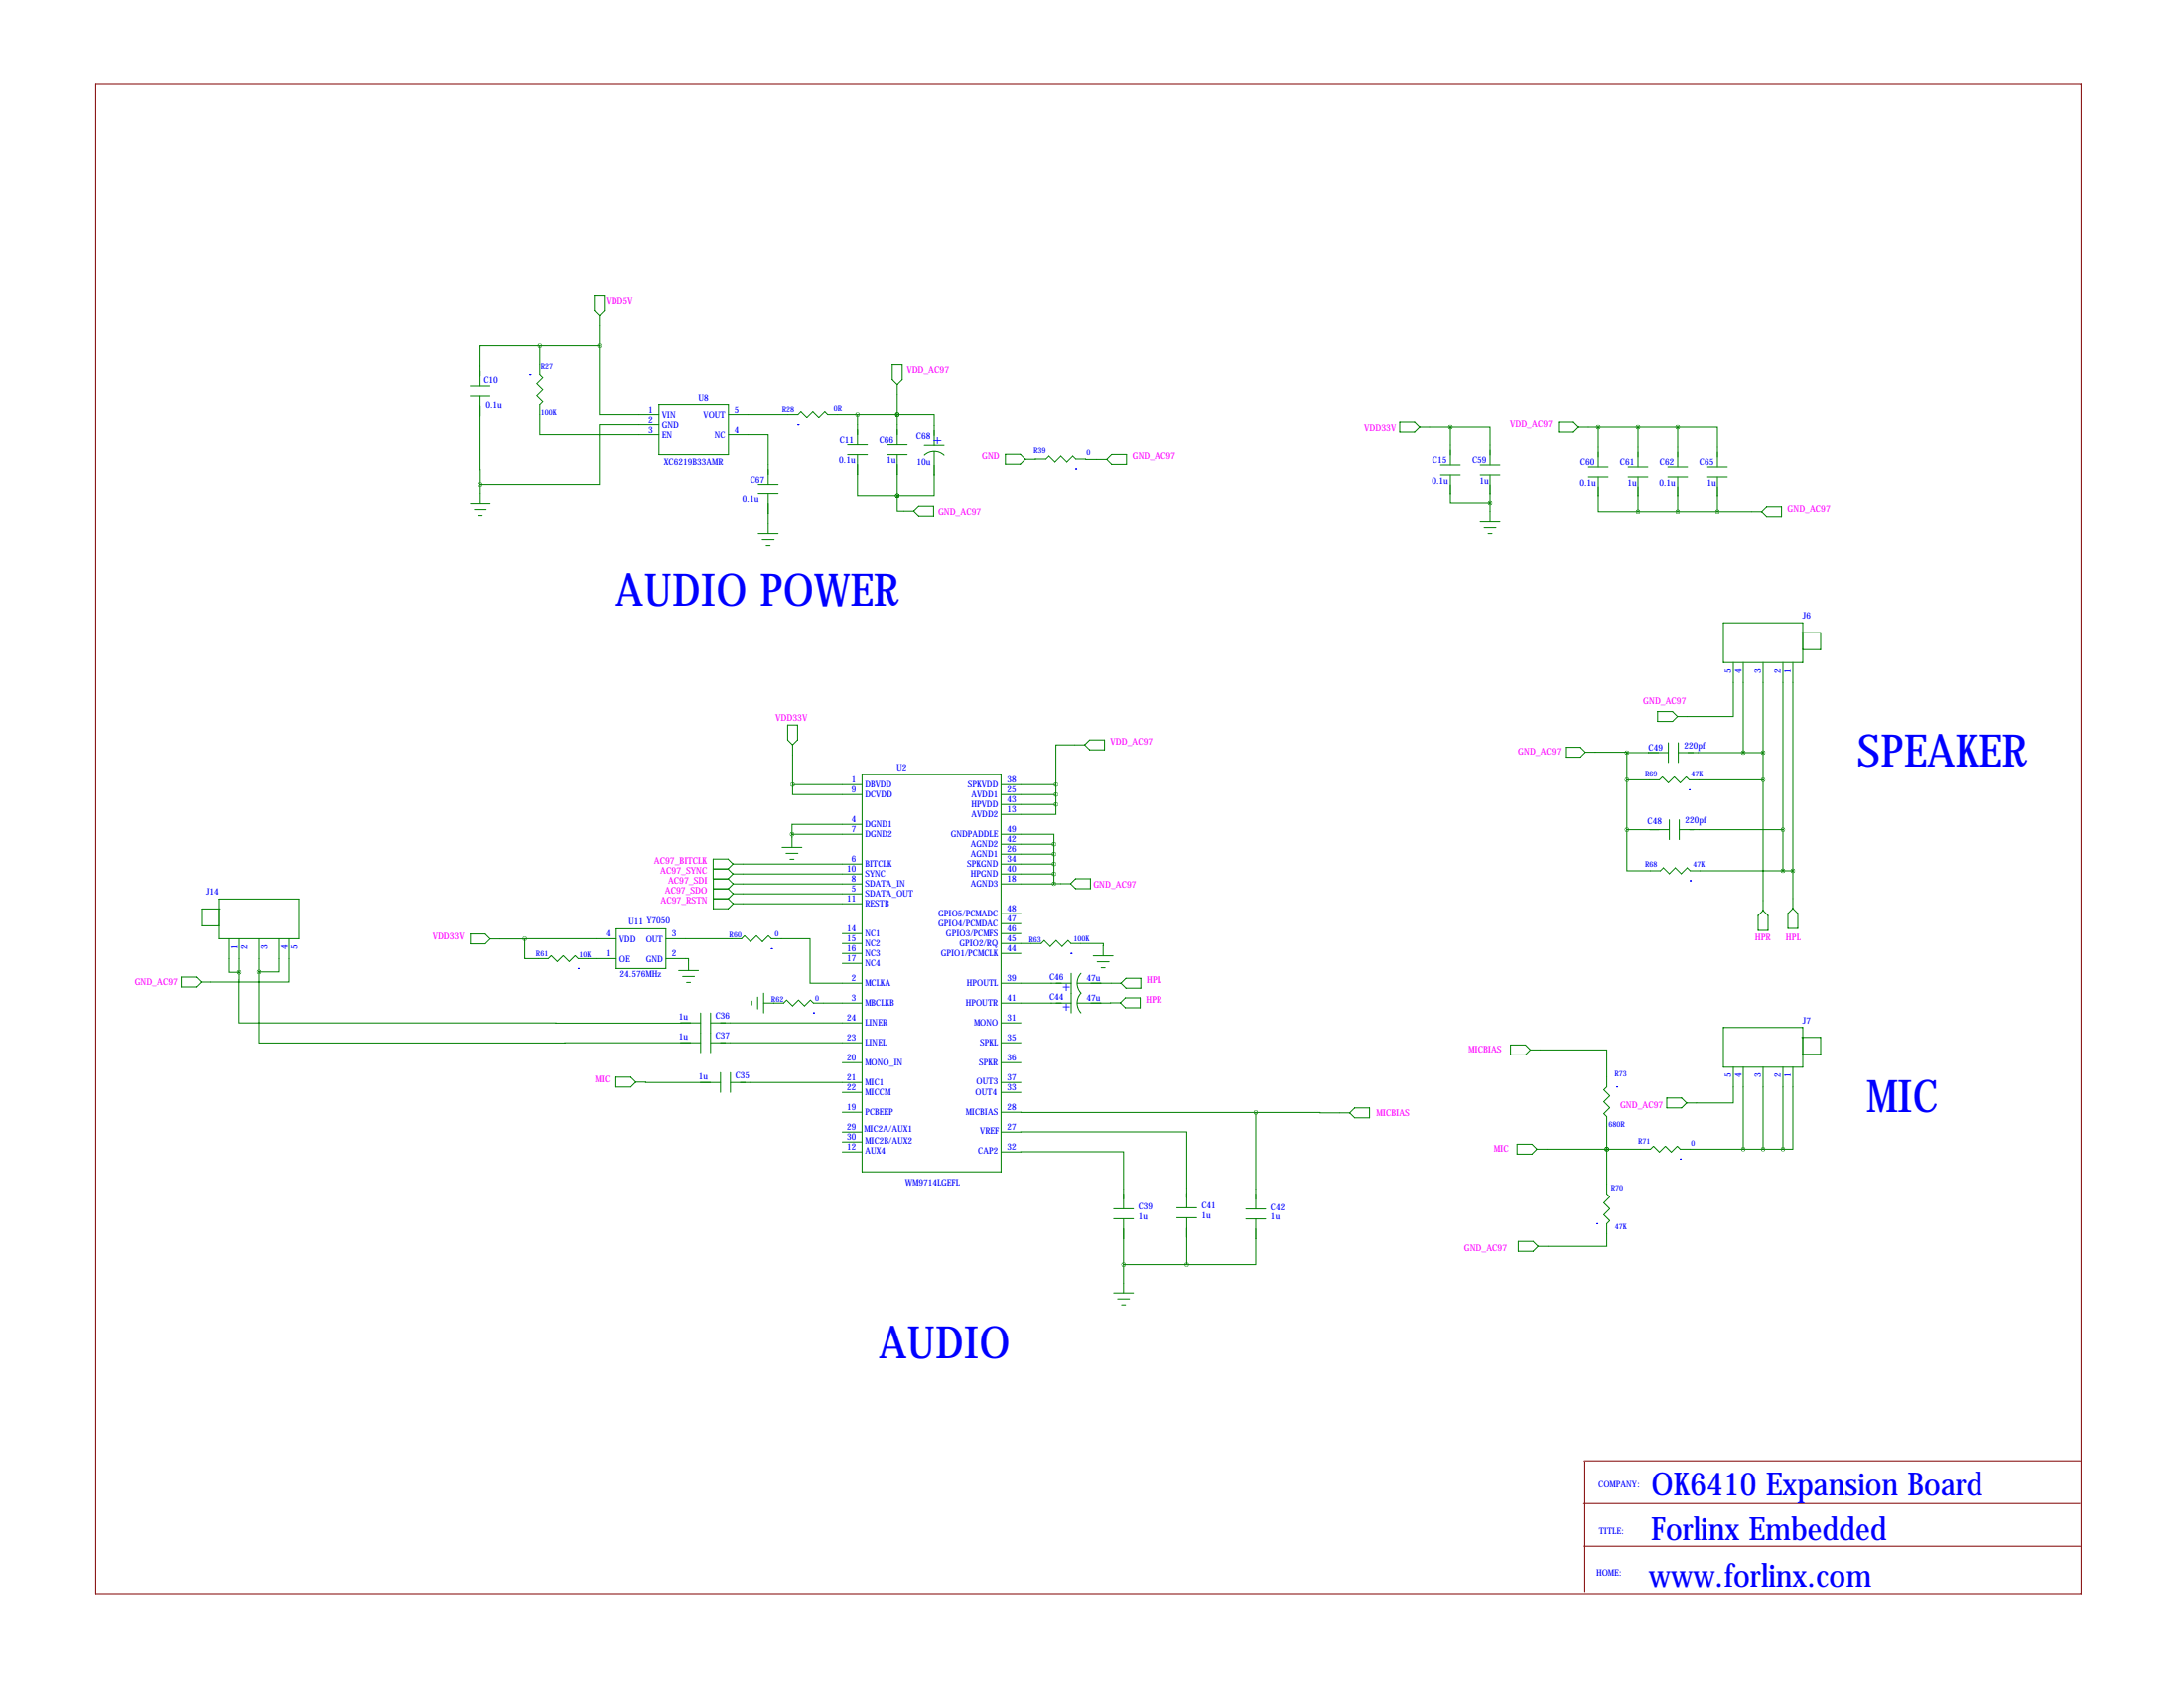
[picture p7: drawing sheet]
<svg xmlns="http://www.w3.org/2000/svg" width="559mm" height="432mm" viewBox="0 0 559 432" stroke-linecap="round" stroke-linejoin="round" font-family="sans-serif">
<path d="M24.5 21.6h508v386.1h-508zM405.3 373.7h127M405.5 373.9v33.3M405.2 384.6h127M405.3 395.5h127" fill="none" stroke="#800000" stroke-width=".25"/>
<g fill="none" stroke="#008000" stroke-width=".25">
<path d="M152.1 75.6h2.5v3.8l-1.2 1.3-1.3-1.3zM120.3 98.8h5.1M138.1 88.3h-15.3v10.5M138.1 88.3v7.6l.8 .8-1.5 1.5 1.5 1.5-1.5 1.5 1.5 1.6-.8 .7v7.7h30.5M138.1 88.3h15.3M153.4 88.3v17.8h15.2M153.4 80.7v7.6M228.3 93.4h2.5v3.8l-1.2 1.3-1.3-1.3zM229.6 98.5v15.2M120.3 101.3h5.1M122.8 101.3l.1 22.6M168.6 108.6h-15.2v15.3h-30.5"/>
<path d="M168.6 103.5h17.8v12.7h-17.8zM186.4 111.2h10.1v12.7M186.4 106.1h17.8l.7-.8 1.6 1.5 1.5-1.5 1.5 1.5 1.5-1.5 .8 .8h17.8M216.9 116.2h5M216.9 113.7h5M219.4 116.2v10.7h10.2M219.4 106.1v7.6M227 116.2h5.1M227 113.7h5.1M229.6 106.1h.1M229.6 106.1h9.4v7.7M229.6 116.2v10.7"/>
<path d="M236.5 113.8h5.1M236.5 116.4a3.7 3.7 0 0 1 5.1 0M239 115.4v11.5h-9.4M257.3 116.1h3.8l1.2 1.3-1.2 1.3h-3.8zM262.3 117.4l5.3-.1 .8-.7 1.5 1.5 1.5-1.5 1.5 1.5 1.6-1.5 .7 .7 8 .1M283.2 117.4l1.2-1.2h3.8v2.5h-3.8zM358.1 107.9h3.8l1.3 1.3-1.3 1.3h-3.8zM363.2 109.2h7.9M368.6 118.9h5M371.1 109.2h10.2v9.7M371.1 109.2v9.7M378.7 118.9h5.1"/>
<path d="M398.8 107.9h3.8l1.3 1.3-1.3 1.3h-3.8zM403.9 109.2h25.4M406.4 119.4h5.1M408.9 109.2v10.2M416.6 119.4h5M419.1 109.2v10.2M426.7 119.4h5.1M429.3 109.2h10.1v10.2M429.3 109.2v10.2M436.9 119.4h5.1M120.3 128.9h5.1M121.4 130.5h3"/>
<path d="M122.4 132h1M122.9 123.9v5M194 123.9h5.1M194 126.4h5.1M194 136.6h5.1M195 138.1h3.1M196 139.6h1.1M196.5 126.4v10.2M229.6 126.9h.1M229.6 126.9v4h4.2M233.8 130.9l1.3-1.3h3.8v2.5h-3.8zM368.6 121.4h5"/>
<path d="M371.1 121.4v7.4h10.2M378.7 121.4h5.1M378.7 133.5h5.1M379.7 135h3.1M380.7 136.6h1.1M381.3 121.4v12.1M406.4 121.9h5.1M408.9 121.9v9.1h10.2M416.6 121.9h5M419.1 121.9v9.1M419.1 131h31.6M426.7 121.9h5.1"/>
<path d="M429.3 121.9v9.1M436.9 121.9h5.1M439.4 121.9v9.1M452 129.7h3.8v2.6h-3.8l-1.3-1.3zM440.9 159.3h20.4v10.2h-20.4zM443.5 169.5v13.8h-14.3M446 169.5v23M451.1 169.5v63.4M456.2 169.5v53.3M458.7 169.5v62.9M461 161.8h4.8v4.4h-4.5M201.5 185.5h2.6v3.8l-1.3 1.3-1.3-1.3z"/>
<path d="M202.8 190.6v10.1M220.6 198.2h35.5v101.6h-35.5zM277.5 190.6h-7.3v10.1M278.8 189.3h3.8v2.5h-3.8l-1.3-1.2zM400.6 191.2h3.8l1.2 1.2-1.2 1.3h-3.8zM405.6 192.4l10.7 .1M416.3 199.5h8.3l.7-.8 1.6 1.6 1.5-1.6 1.5 1.6 1.5-1.6 .8 .8h18.9M416.3 192.5h10.6M416.3 192.5v19.7M424.1 182h3.8l1.3 1.3-1.3 1.3h-3.8zM426.9 190v5.1M429.4 192.5h21.7"/>
<path d="M429.4 190v5.1M200.1 216.8h5.1M201.1 218.3h3.1M202.1 219.8h1M202.6 213.4h18M202.6 213.4v3.4M202.8 200.7v2.6h17.8M202.8 200.7h17.8M220.6 210.9h-18v2.5M256.1 213.4h13.5v2.6M256.1 200.7h14.1M256.1 203.3h14.1"/>
<path d="M256.1 205.8h14.1M256.1 216h13.5M256.1 218.5h13.5M269.6 216v10.1M270.2 205.8v2.5h-14.1M270.2 200.7v5.1M416.3 212.2v10.6h8.5l.8-.8 1.5 1.5 1.6-1.5 1.5 1.5 1.5-1.5 .8 .8h26.2M416.3 212.2h10.8M427.1 209.7v5.1M429.7 212.2h26.5M429.7 209.7v5.1M56.1 230h20.4v10.1h-20.4z"/>
<path d="M56.4 232.5h-4.8v4.3h4.5M120.3 238.9h3.9l1.2 1.3-1.2 1.3h-3.9zM157.7 237.6h12.7v10.2h-12.7zM182.5 222.3h3.8M182.5 224.8h3.8M182.5 227.4h3.8M182.5 229.9h3.8M186.3 222.3l1.3 1.3M186.3 224.8l1.3 1.3M186.3 227.4l1.3 1.3M186.3 229.9l1.3 1.3M187.6 221h33"/>
<path d="M187.6 223.6h33M187.6 221l-1.3 1.3M187.6 221l-1.3-1.2h-3.8v12.7h3.8l1.3-1.3M187.6 223.6l-1.3 1.2M187.6 226.1h33M187.6 228.7h33M187.6 231.2h33M187.6 226.1l-1.3 1.3M187.6 228.7l-1.3 1.2M215.5 238.8h5.1M256.1 221h13.5M256.1 223.6h13.5"/>
<path d="M256.1 238.8h5.1M256.1 233.7h5.1M256.1 236.3h5.1M269.6 226.1h-13.5M269.6 226.1h4.3M275.2 224.8h3.8v2.5h-3.8l-1.3-1.2zM451.1 232.9l1.3 1.3v3.8h-2.6v-3.8zM458.7 232.4l1.3 1.3v3.8h-2.5v-3.8zM46.4 249.9h3.8l1.3 1.3-1.3 1.3h-3.8zM58.7 240.1v8.6h2.5M61.2 248.7v13h118.1M61.2 240.1v8.6"/>
<path d="M66.3 248.6v18.2h113M66.3 240.1v8.5M71.4 240.1v8.5h-5.1M73.9 240.1v11.1h-22.4M134.3 240.1v5.1h6l.8-.8 1.5 1.6 1.5-1.6 1.5 1.6 1.6-1.6 .7 .8h9.8M134.3 240.1l-8.9 .1M134.3 240.1h23.4M170.4 245.2h5.8v3.1M170.4 240.1h19.3l.8-.7 1.5 1.5 1.5-1.5 1.6 1.5 1.5-1.5 .8 .7h9.9v11.4h13.3M173.6 248.3h5.1M174.7 249.8h3M175.7 251.3h1"/>
<path d="M179.3 259.1v10.2M181.8 259.1v10.2M192.3 256.1v1M193.9 255.1v3M195.4 256.6h5.1l.8-.8 1.5 1.6 1.5-1.6 1.5 1.6 1.6-1.6 .7 .8h12.5M195.4 254.1v5M215.5 241.4h5.1M215.5 243.9h5.1M215.5 246.4h5.1M256.1 241.4h10.3l.8-.8 1.5 1.5 1.5-1.5 1.5 1.5 1.6-1.5 .7 .8h8.3l-.1 3.1M256.1 243.9h5.1M256.1 251.5h18"/>
<path d="M256.1 256.6h18M274.1 249v10.1M275.6 251.5h11.2M276.6 249a3.7 3.7 0 0 0 0 5 3.7 3.7 0 0 0 0 5.1M279.7 244.5h5.1M280.7 246h3.1M281.7 247.5h1.1M286.7 256.5l-11.1 .1M286.7 256.5l1.2-1.2h3.8v2.5h-3.8zM286.8 251.5l1.3-1.3h3.8v2.6h-3.8zM157.6 275.5h3.8l1.3 1.3-1.3 1.3h-3.8zM162.7 276.8l21.7 .1"/>
<path d="M181.8 261.7h38.8M181.8 266.8h38.8M184.4 274.4v5.1M186.9 276.9h33.7M186.9 274.4v5.1M215.5 271.8h5.1M215.5 279.5h5.1M256.1 261.7h5.1M256.1 266.8h5.1M256.1 271.8h5.1M256.1 276.9h5.1M256.1 279.5h5.1"/>
<path d="M386.5 267.3h3.8l1.3 1.3-1.3 1.2h-3.8zM391.6 268.6h19.5v9.4l-.7 .8 1.5 1.5-1.5 1.5 1.5 1.6-1.5 1.5 .7 .7v19.8l.8 .8-1.5 1.5 1.5 1.5-1.5 1.5 1.5 1.6-.8 .7v5.8h-17.6M440.9 262.8h20.4v10.2h-20.4zM443.5 273v9.1h-12M446 273v21M451.1 273v21M456.2 273v21M458.7 273v21h-2.5M461 265.4h4.8v4.3h-4.5M215.5 284.5h5.1M215.5 289.6h5.1M215.5 292.2h5.1"/>
<path d="M215.5 294.7h5.1M256.1 294.7l31.4-.1v14.6M256.1 289.6h47.5v19.4M256.1 284.5l65.2 .1M321.3 284.6l24 .1M321.3 284.6v24.7M345.3 284.7l1.3-1.3h3.8v2.6h-3.8zM388.2 292.7h3.8l1.2 1.3-1.2 1.2h-3.8zM393.2 294h29.1l.8-.8 1.5 1.5 1.5-1.5 1.5 1.5 1.6-1.5 .7 .8h26.3M411.1 294h.1M426.5 280.9h3.8l1.2 1.2-1.2 1.3h-3.8zM284.9 309.2h5.1"/>
<path d="M284.9 311.8h5.1M287.5 311.8v19M301.1 309h5.1M301.1 311.5h5.1M303.6 311.5v12M318.8 309.3h5M318.8 311.8h5M321.3 311.8v11.7h-17.7M388.5 317.6h3.8l1.2 1.2-1.2 1.3h-3.8zM284.9 330.8h5.1M286 332.3h3M287 333.8h1"/>
<path d="M287.5 323.5h16.1"/>
</g>
<path d="M135.6 95.9h.1M204.2 108.6h.1M275.2 119.9h.1M432.2 202h.1M432.5 225.3h.1M147.9 247.8h.1M197.4 242.7h.1M208.1 259.1h.1M274 243.9h.1M413.7 278h.1M429.9 296.5h.1M408.6 313h.1" fill="none" stroke="#00f" stroke-width=".25"/>
<path d="M202.6 213.4a.05 .05 0 0 0 .1 0 .05 .05 0 0 0-.1 0zM134.2 240.1a.05 .05 0 0 0 .1 0 .05 .05 0 0 0-.1 0zM287.4 323.5a.05 .05 0 0 0 .1 0 .05 .05 0 0 0-.1 0zM303.6 323.5a.05 .05 0 0 0 .1 0 .05 .05 0 0 0-.1 0zM270.1 200.7a.05 .05 0 0 0 .1 0 .05 .05 0 0 0-.1 0zM270.1 203.3a.05 .05 0 0 0 .1 0 .05 .05 0 0 0-.1 0zM270.1 205.8a.05 .05 0 0 0 .1 0 .05 .05 0 0 0-.1 0zM269.6 216a.05 .05 0 0 0 .1 0 .05 .05 0 0 0-.1 0zM269.6 218.5a.05 .05 0 0 0 .1 0 .05 .05 0 0 0-.1 0zM269.6 221a.05 .05 0 0 0 .1 0 .05 .05 0 0 0-.1 0zM269.6 223.6a.05 .05 0 0 0 .1 0 .05 .05 0 0 0-.1 0zM269.6 226.1a.05 .05 0 0 0 .1 0 .05 .05 0 0 0-.1 0zM456.1 222.8a.05 .05 0 0 0 .1 0 .05 .05 0 0 0-.1 0zM416.2 192.5a.05 .05 0 0 0 .1 0 .05 .05 0 0 0-.1 0zM458.7 222.8a.05 .05 0 0 0 .1 0 .05 .05 0 0 0-.1 0zM416.2 199.5a.05 .05 0 0 0 .1 0 .05 .05 0 0 0-.1 0zM456.1 212.2a.05 .05 0 0 0 .1 0 .05 .05 0 0 0-.1 0zM416.2 212.2a.05 .05 0 0 0 .1 0 .05 .05 0 0 0-.1 0zM446 192.5a.05 .05 0 0 0 .1 0 .05 .05 0 0 0-.1 0zM446 294a.05 .05 0 0 0 .1 0 .05 .05 0 0 0-.1 0zM456.1 294a.05 .05 0 0 0 .1 0 .05 .05 0 0 0-.1 0zM411.1 294a.05 .05 0 0 0 .1 0 .05 .05 0 0 0-.1 0zM411.1 294a.05 .05 0 0 0 .1 0 .05 .05 0 0 0-.1 0zM122.8 123.9a.05 .05 0 0 0 .1 0 .05 .05 0 0 0-.1 0zM138.1 88.3a.05 .05 0 0 0 .1 0 .05 .05 0 0 0-.1 0zM153.3 88.3a.05 .05 0 0 0 .1 0 .05 .05 0 0 0-.1 0zM229.5 106.1a.05 .05 0 0 0 .1 0 .05 .05 0 0 0-.1 0zM229.5 106.1a.05 .05 0 0 0 .1 0 .05 .05 0 0 0-.1 0zM381.2 128.8a.05 .05 0 0 0 .1 0 .05 .05 0 0 0-.1 0zM61.2 248.7a.05 .05 0 0 0 .1 0 .05 .05 0 0 0-.1 0zM229.5 126.9a.05 .05 0 0 0 .1 0 .05 .05 0 0 0-.1 0zM229.5 126.9a.05 .05 0 0 0 .1 0 .05 .05 0 0 0-.1 0zM408.9 109.2a.05 .05 0 0 0 .1 0 .05 .05 0 0 0-.1 0zM429.2 109.2a.05 .05 0 0 0 .1 0 .05 .05 0 0 0-.1 0zM439.4 131a.05 .05 0 0 0 .1 0 .05 .05 0 0 0-.1 0zM429.2 131a.05 .05 0 0 0 .1 0 .05 .05 0 0 0-.1 0z" fill="#008000" stroke="#008000" stroke-width="1"/>
<g font-size="11.5" fill="#00f">
<text x="157.5" y="154.9">AUDIO POWER</text>
<text x="475.2" y="196.1">SPEAKER</text>
<text x="477.5" y="284.5">MIC</text>
<text x="224.8" y="347.5">AUDIO</text>
</g>
<g font-size="8.2" fill="#00f">
<text x="422.6" y="382.6">OK6410 Expansion Board</text>
<text x="422.5" y="394">Forlinx Embedded</text>
<text x="421.8" y="405.9">www.forlinx.com</text>
</g>
<g font-size="3.6" fill="#00f">
<text x="238.6" y="113.6">+</text>
<text x="273.8" y="253.8" transform="rotate(-90 273.8 253.8)">+</text>
<text x="273.8" y="258.9" transform="rotate(-90 273.8 258.9)">+</text>
</g>
<g font-size="2.4" fill="#f0f">
<text x="155" y="77.8">VDD5V</text>
<text x="232" y="95.6">VDD_AC97</text>
<text x="349.1" y="110.3">VDD33V</text>
<text x="386.4" y="109.2">VDD_AC97</text>
<text x="251.2" y="117.4">GND</text>
<text x="289.8" y="117.4">GND_AC97</text>
<text x="240" y="131.8">GND_AC97</text>
<text x="457.4" y="131">GND_AC97</text>
<text x="420.4" y="180">GND_AC97</text>
<text x="198.5" y="184.4">VDD33V</text>
<text x="284.1" y="190.6">VDD_AC97</text>
<text x="388.4" y="192.9">GND_AC97</text>
<text x="167.4" y="221">AC97_BITCLK</text>
<text x="169" y="223.6">AC97_SYNC</text>
<text x="170.9" y="226.1">AC97_SDI</text>
<text x="279.8" y="227.2">GND_AC97</text>
<text x="169" y="231.2">AC97_RSTN</text>
<text x="170.1" y="228.7">AC97_SDO</text>
<text x="110.7" y="240.2">VDD33V</text>
<text x="449.1" y="240.5">HPR</text>
<text x="456.9" y="240.6">HPL</text>
<text x="293.4" y="251.5">HPL</text>
<text x="34.5" y="252.1">GND_AC97</text>
<text x="293.3" y="256.5">HPR</text>
<text x="375.7" y="269.3">MICBIAS</text>
<text x="152.3" y="276.8">MIC</text>
<text x="352.1" y="285.6">MICBIAS</text>
<text x="414.5" y="283.4">GND_AC97</text>
<text x="382.2" y="294.7">MIC</text>
<text x="374.6" y="320">GND_AC97</text>
</g>
<g font-size="2.3" fill="#00f">
<text x="123.8" y="98">C10</text>
<text x="124.3" y="104.4">0.1u</text>
<text x="165.9" y="105.6">1</text>
<text x="169.4" y="106.9">VIN</text>
<text x="178.7" y="102.5">U8</text>
<text x="180" y="106.9">VOUT</text>
<text x="187.9" y="105.6">5</text>
<text x="165.9" y="108.1">2</text>
<text x="165.9" y="110.6">3</text>
<text x="169.4" y="109.4">GND</text>
<text x="169.4" y="112">EN</text>
<text x="182.9" y="112">NC</text>
<text x="187.9" y="110.6">4</text>
<text x="214.8" y="113.2">C11</text>
<text x="225" y="113.2">C66</text>
<text x="234.4" y="112.3">C68</text>
<text x="169.9" y="118.9">XC6219B33AMR</text>
<text x="214.7" y="118.4">0.1u</text>
<text x="226.9" y="118.4">1u</text>
<text x="234.5" y="118.8">10u</text>
<text x="366.5" y="118.4">C15</text>
<text x="376.7" y="118.4">C59</text>
<text x="404.4" y="118.9">C60</text>
<text x="414.5" y="118.9">C61</text>
<text x="424.7" y="118.9">C62</text>
<text x="434.8" y="118.9">C65</text>
<text x="192" y="123.3">C67</text>
<text x="366.4" y="123.6">0.1u</text>
<text x="378.6" y="123.6">1u</text>
<text x="404.2" y="124.1">0.1u</text>
<text x="416.4" y="124.1">1u</text>
<text x="424.5" y="124.1">0.1u</text>
<text x="436.7" y="124.1">1u</text>
<text x="189.9" y="128.5">0.1u</text>
<text x="461.3" y="158.3">J6</text>
<text x="443" y="172.2" transform="rotate(-90 443 172.2)">5</text>
<text x="445.5" y="172.2" transform="rotate(-90 445.5 172.2)">4</text>
<text x="450.6" y="172.2" transform="rotate(-90 450.6 172.2)">3</text>
<text x="455.7" y="172.2" transform="rotate(-90 455.7 172.2)">2</text>
<text x="458.2" y="172.2" transform="rotate(-90 458.2 172.2)">1</text>
<text x="421.8" y="192">C49</text>
<text x="430.9" y="191.6">220pf</text>
<text x="229.4" y="197.2">U2</text>
<text x="217.9" y="200.2">1</text>
<text x="217.9" y="202.7">9</text>
<text x="221.3" y="201.5">DBVDD</text>
<text x="247.6" y="201.5">SPKVDD</text>
<text x="257.7" y="200.2">38</text>
<text x="257.7" y="202.7">25</text>
<text x="221.3" y="204.1">DCVDD</text>
<text x="248.5" y="204.1">AVDD1</text>
<text x="248.5" y="206.6">HPVDD</text>
<text x="248.5" y="209.1">AVDD2</text>
<text x="257.7" y="205.3">43</text>
<text x="257.7" y="207.8">13</text>
<text x="217.9" y="210.4">4</text>
<text x="217.9" y="212.9">7</text>
<text x="221.3" y="211.7">DGND1</text>
<text x="221.3" y="214.2">DGND2</text>
<text x="243.3" y="214.2">GNDPADDLE</text>
<text x="257.7" y="212.9">49</text>
<text x="257.7" y="215.4">42</text>
<text x="421.5" y="210.8">C48</text>
<text x="431.2" y="210.7">220pf</text>
<text x="217.9" y="220.5">6</text>
<text x="221.3" y="221.8">BITCLK</text>
<text x="247.5" y="221.8">SPKGND</text>
<text x="248.4" y="216.8">AGND2</text>
<text x="248.4" y="219.3">AGND1</text>
<text x="257.7" y="218">26</text>
<text x="257.7" y="220.5">34</text>
<text x="216.7" y="223.1">10</text>
<text x="217.9" y="225.6">8</text>
<text x="221.3" y="224.4">SYNC</text>
<text x="221.3" y="226.9">SDATA_IN</text>
<text x="248.4" y="224.4">HPGND</text>
<text x="248.4" y="226.9">AGND3</text>
<text x="257.7" y="223.1">40</text>
<text x="257.7" y="225.6">18</text>
<text x="52.8" y="229">J14</text>
<text x="216.7" y="230.7">11</text>
<text x="217.9" y="228.1">5</text>
<text x="221.3" y="229.5">SDATA_OUT</text>
<text x="221.3" y="232">RESTB</text>
<text x="257.7" y="233.2">48</text>
<text x="155" y="239.6">4</text>
<text x="160.9" y="236.6">U11 Y7050</text>
<text x="171.9" y="239.6">3</text>
<text x="216.7" y="238.3">14</text>
<text x="221.3" y="239.6">NC1</text>
<text x="240.1" y="234.5">GPIO5/PCMADC</text>
<text x="240.1" y="237.1">GPIO4/PCMDAC</text>
<text x="242.1" y="239.6">GPIO3/PCMFS</text>
<text x="257.7" y="235.8">47</text>
<text x="257.7" y="238.3">46</text>
<text x="60.8" y="242.8" transform="rotate(-90 60.8 242.8)">1</text>
<text x="63.3" y="242.8" transform="rotate(-90 63.3 242.8)">2</text>
<text x="68.4" y="242.8" transform="rotate(-90 68.4 242.8)">3</text>
<text x="73.5" y="242.8" transform="rotate(-90 73.5 242.8)">4</text>
<text x="76" y="242.8" transform="rotate(-90 76 242.8)">5</text>
<text x="155" y="244.7">1</text>
<text x="158.4" y="240.9">VDD</text>
<text x="165.3" y="240.9">OUT</text>
<text x="171.9" y="244.7">2</text>
<text x="216.7" y="240.8">15</text>
<text x="216.7" y="243.4">16</text>
<text x="216.7" y="245.9">17</text>
<text x="221.3" y="242.2">NC2</text>
<text x="221.3" y="244.7">NC3</text>
<text x="240.7" y="244.7">GPIO1/PCMCLK</text>
<text x="245.5" y="242.2">GPIO2/RQ</text>
<text x="257.7" y="240.8">45</text>
<text x="257.7" y="243.4">44</text>
<text x="158.4" y="246">OE</text>
<text x="158.7" y="249.9">24.576MHz</text>
<text x="165.3" y="246">GND</text>
<text x="217.9" y="251">2</text>
<text x="221.3" y="247.2">NC4</text>
<text x="257.7" y="251">39</text>
<text x="268.5" y="250.8">C46</text>
<text x="278" y="251">47u</text>
<text x="217.9" y="256.1">3</text>
<text x="221.3" y="252.3">MCLKA</text>
<text x="221.3" y="257.4">MBCLKB</text>
<text x="247.1" y="257.4">HPOUTR</text>
<text x="247.3" y="252.3">HPOUTL</text>
<text x="257.7" y="256.1">41</text>
<text x="268.5" y="255.9">C44</text>
<text x="278" y="256">47u</text>
<text x="173.7" y="260.8">1u</text>
<text x="183.1" y="260.6">C36</text>
<text x="216.7" y="261.2">24</text>
<text x="221.3" y="262.5">LINER</text>
<text x="249.2" y="262.5">MONO</text>
<text x="257.7" y="261.2">31</text>
<text x="461.3" y="261.8">J7</text>
<text x="173.7" y="265.8">1u</text>
<text x="183.1" y="265.7">C37</text>
<text x="216.7" y="266.2">23</text>
<text x="221.3" y="267.6">LINEL</text>
<text x="250.8" y="267.6">SPKL</text>
<text x="257.7" y="266.2">35</text>
<text x="178.8" y="276">1u</text>
<text x="188.2" y="275.8">C35</text>
<text x="216.7" y="271.3">20</text>
<text x="221.3" y="272.6">MONO_IN</text>
<text x="250.5" y="272.6">SPKR</text>
<text x="257.7" y="271.3">36</text>
<text x="443" y="275.7" transform="rotate(-90 443 275.7)">5</text>
<text x="445.5" y="275.7" transform="rotate(-90 445.5 275.7)">4</text>
<text x="450.6" y="275.7" transform="rotate(-90 450.6 275.7)">3</text>
<text x="455.7" y="275.7" transform="rotate(-90 455.7 275.7)">2</text>
<text x="458.2" y="275.7" transform="rotate(-90 458.2 275.7)">1</text>
<text x="216.7" y="276.4">21</text>
<text x="216.7" y="278.9">22</text>
<text x="221.3" y="277.7">MIC1</text>
<text x="221.3" y="280.3">MICCM</text>
<text x="249.6" y="280.3">OUT4</text>
<text x="249.8" y="277.5">OUT3</text>
<text x="257.7" y="278.9">33</text>
<text x="257.7" y="276.4">37</text>
<text x="216.7" y="284">19</text>
<text x="221.3" y="285.3">PCBEEP</text>
<text x="247.1" y="285.3">MICBIAS</text>
<text x="257.7" y="284">28</text>
<text x="216.7" y="289.1">29</text>
<text x="216.7" y="291.6">30</text>
<text x="221.1" y="289.7">MIC2A/AUX1</text>
<text x="221.3" y="292.7">MIC2B/AUX2</text>
<text x="250.8" y="290.2">VREF</text>
<text x="257.7" y="289.1">27</text>
<text x="216.7" y="294.2">12</text>
<text x="221.3" y="295.2">AUX4</text>
<text x="250.2" y="295.2">CAP2</text>
<text x="257.7" y="294.2">32</text>
<text x="231.6" y="303.2">WM9714LGEFL</text>
<text x="291.3" y="309.5">C39</text>
<text x="291.3" y="311.8">1u</text>
<text x="307.4" y="309.2">C41</text>
<text x="307.4" y="311.6">1u</text>
<text x="325.1" y="309.5">C42</text>
<text x="325.1" y="311.9">1u</text>
<text x="409" y="380.5">COMPANY:</text>
<text x="409.1" y="392.4">TITLE:</text>
<text x="408.4" y="403">HOME:</text>
</g>
<g font-size="2" fill="#00f">
<text x="138.4" y="94.5">R27</text>
<text x="138.4" y="106.2">100K</text>
<text x="200.1" y="105.4">R28</text>
<text x="213.3" y="105.2">0R</text>
<text x="264.5" y="115.9">R39</text>
<text x="278" y="116.4">0</text>
<text x="420.9" y="198.7">R69</text>
<text x="432.7" y="198.7">47K</text>
<text x="420.9" y="221.8">R68</text>
<text x="433.2" y="221.8">47K</text>
<text x="186.6" y="239.7">R60</text>
<text x="198.2" y="239.5">0</text>
<text x="137.2" y="244.6">R61</text>
<text x="148.2" y="244.8">10K</text>
<text x="263.2" y="241">R63</text>
<text x="274.7" y="240.7">100K</text>
<text x="197.3" y="256.2">R62</text>
<text x="208.6" y="256">0</text>
<text x="413.1" y="275.3">R73</text>
<text x="411.6" y="288.2">680R</text>
<text x="419.1" y="292.6">R71</text>
<text x="432.7" y="293.1">0</text>
<text x="412.2" y="304.6">R70</text>
<text x="413.2" y="314.6">47K</text>
</g>
</svg>
